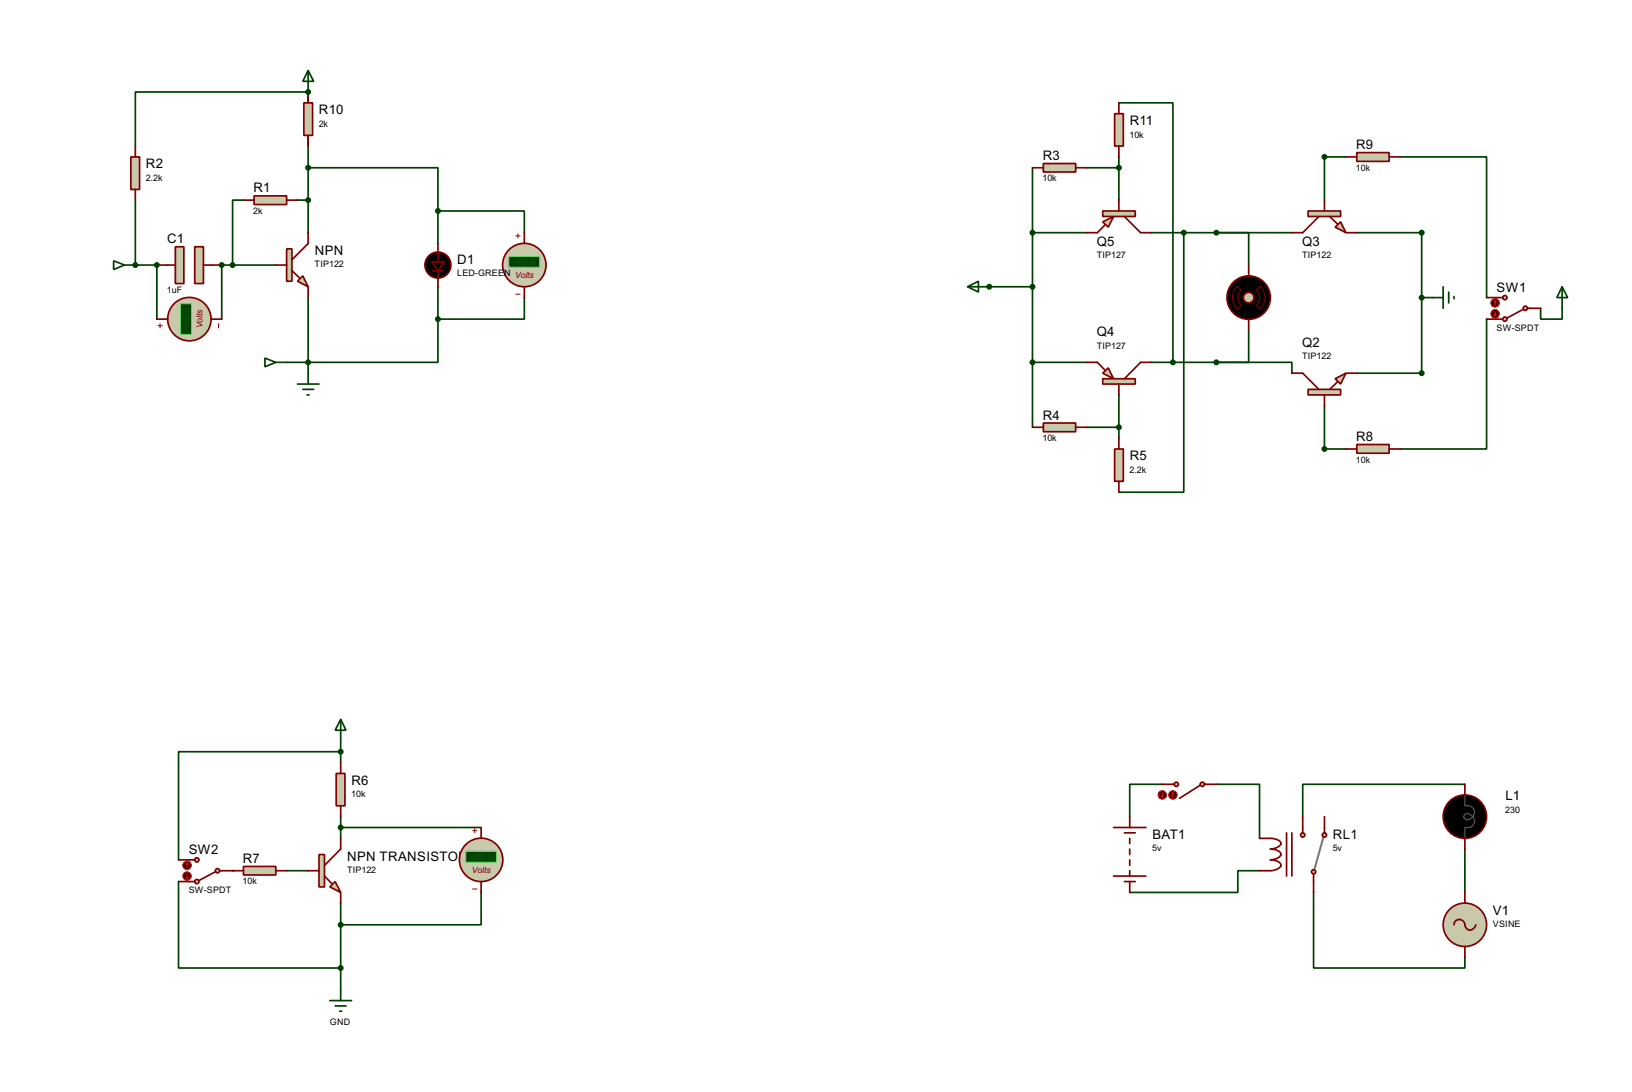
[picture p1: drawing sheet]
<svg xmlns="http://www.w3.org/2000/svg" width="383mm" height="256mm" viewBox="0 0 383 256" stroke-linecap="round" stroke-linejoin="round" font-family="sans-serif">
<g fill="none" stroke="#004000" stroke-width=".4">
<path d="M242.6 39.4v61M255.3 39.4h7.6M262.9 24.2h12.7v60.9M262.9 36.9v10.1M316.3 36.9h-5.1v10.1M329 36.9h20.3v33M242.6 54.7h12.7M270.6 54.7h33M278.2 54.7v60.9h-15.3M285.8 54.7h7.6v7.6M318.8 54.7h15.3v33h-15.3M293.4 77.5v7.6h-7.6"/>
<path d="M334.1 69.9h2.5M349.3 75v30.5h-20.3M242.6 85.1h12.7M262.9 92.8v10.1M270.6 85.1h15.2M285.8 85.1h17.8v2.6M311.2 95.3v10.2h5.1M255.3 100.4h7.6M273.1 184.2h-7.6v7.6M285.8 184.2h10.2v12.7M344.2 184.2h-38.1v7.6M344.2 199.4v10.2"/>
<path d="M67.4 204.5h5M296 204.5h-5.1v5.1h-25.4M308.7 209.6v17.8h35.5v-2.6"/>
</g>
<circle cx="54.7" cy="204.5" r=".2" fill="#004000"/>
<path d="M232.5 67.4h10.1M80.1 176.6h-38.1v25.4M80.1 174v5.1M42 207.1v20.3h38.1v5.1" fill="none" stroke="#004000" stroke-width=".4"/>
<circle cx="232.5" cy="67.4" r=".2" fill="#004000"/>
<path d="M57.2 47h-2.5v15.3h10.1M69.9 47h2.5v7.7M72.4 69.9v17.8M362 72.4v2.6h5.1v-2.6M67.4 85.1h5M80.1 191.8v5.1M80.1 194.4h33M80.1 212.1v15.3M113.1 209.6v7.6h-33" fill="none" stroke="#004000" stroke-width=".4"/>
<circle cx="31.8" cy="62.3" r=".2" fill="#004000"/>
<path d="M31.8 47v15.3M52.1 62.3h2.6" fill="none" stroke="#004000" stroke-width=".4"/>
<circle cx="52.1" cy="62.3" r=".2" fill="#004000"/>
<path d="M31.8 62.3h5.1M52.1 62.3v12.7" fill="none" stroke="#004000" stroke-width=".4"/>
<circle cx="36.9" cy="62.3" r=".2" fill="#004000"/>
<path d="M72.4 47v-7.6h30.5v10.2h20.3v5.1M36.9 62.3v12.7M123.2 69.9v5.1h-20.3v10.1h-30.5" fill="none" stroke="#004000" stroke-width=".4"/>
<circle cx="72.4" cy="21.6" r=".2" fill="#004000"/>
<path d="M31.8 34.3v-12.7h40.6v17.8M102.9 49.6v7.6M102.9 67.4v7.6" fill="none" stroke="#004000" stroke-width=".4"/>
<path d="M311 196.7l-2.1 7.3" fill="none" stroke="#808080" stroke-width=".5"/>
<g fill="#c8c8aa" stroke="#800000" stroke-width=".4">
<circle cx="308.6" cy="204.8" r=".5"/>
<circle cx="311.2" cy="196.1" r=".5"/>
</g>
<path d="M311.2 194.4v1.2" fill="none" stroke="#800000" stroke-width=".4"/>
<circle cx="306.1" cy="196.1" r=".5" fill="#c8c8aa" stroke="#800000" stroke-width=".4"/>
<g fill="none" stroke="#800000" stroke-width=".4">
<path d="M261.7 194.4h7.6M264.2 195.6h2.6M265.5 191.8v2.6M265.5 196.9v1.3M265.5 199.4v1.3M296 196.9a8.4 8.4 0 0 1 4.2 .3 .86 .86 0 0 1 .8 .9 .86 .86 0 0 1-.8 .9l-1.7 .4a2.29 2.29 0 0 1 2.5 1.3 2.65 2.65 0 0 1-2.5 1.3 2.24 2.24 0 0 1 2.5 1.3 2.65 2.65 0 0 1-2.5 1.2h-2.5M302.3 195.6v10.2M303.6 195.6v10.2M306.1 191.8v3.8M311.2 191.8v2.6M344.2 184.2v2.5M344.2 196.9v2.5"/>
<path d="M261.7 205.8h7.6M264.2 207.1h2.6M265.5 202v1.3M265.5 204.5v1.3M265.5 207.1v2.5M308.7 205.3v4.3"/>
</g>
<circle cx="344.2" cy="191.8" r="5.1" fill="#000" stroke="#800000" stroke-width=".4"/>
<path d="M344.2 186.7v2.6a1.69 1.69 0 0 1 2.2 1.1 1.69 1.69 0 0 1-1.4 2.1 .8 .8 0 0 1-1-1 .8 .8 0 0 1 1.4-.2 1.66 1.66 0 0 1 1 2.1 1.66 1.66 0 0 1-2.2 1v2.5" fill="none" stroke="#606060" stroke-width=".25"/>
<path d="M348 196.9l1.1 1.5M349.1 185.2l-1.1 1.5M350.1 194.4l1.5 1M350.6 191.8h1.8M351.6 188.3l-1.5 1" fill="none" stroke="#feffff" stroke-width=".25"/>
<circle cx="344.2" cy="217.2" r="5.1" fill="#c8c8aa" stroke="#800000" stroke-width=".4"/>
<path d="M341.7 217.2a1.32 1.32 0 0 1 1.4-1.2 1.32 1.32 0 0 1 1.2 1.5 1.27 1.27 0 0 0 1.3 .9 1.27 1.27 0 0 0 1.2-1.2M344.2 209.6v2.5M344.2 222.3v2.5" fill="none" stroke="#800000" stroke-width=".4"/>
<g fill="#c8c8aa" stroke="#800000" stroke-width=".4">
<circle cx="276.4" cy="184.2" r=".5"/>
<circle cx="282.5" cy="184.2" r=".5"/>
</g>
<path d="M273.1 184.2h2.8M282 184.5l-4.8 3M283 184.2h2.8" fill="none" stroke="#800000" stroke-width=".4"/>
<circle cx="275.6" cy="186.7" r="1" fill="#400000" stroke="#f00" stroke-width=".23"/>
<path d="M275.6 186.2l.3 .3M275.6 186.2l-.2 .3M275.6 186.2v1.1" fill="none" stroke="#f00" stroke-width=".23"/>
<circle cx="273.1" cy="186.7" r="1" fill="#400000" stroke="#f00" stroke-width=".23"/>
<path d="M272.9 187l.2 .3M273.1 186.2v1.1M273.4 187l-.3 .3" fill="none" stroke="#f00" stroke-width=".23"/>
<circle cx="293.4" cy="69.9" r="5.1" fill="#000" stroke="#800000" stroke-width=".4"/>
<path d="M290.7 67.2l.9 .9a2.53 2.53 0 0 0 0 3.6l-.9 .9a3.7 3.7 0 0 1 0-5.4zM296.1 67.2a3.7 3.7 0 0 1 0 5.4l-.9-.9a2.54 2.54 0 0 0 0-3.6z" fill="none" stroke="#800000" stroke-width=".23"/>
<circle cx="293.4" cy="69.9" r="1.25" fill="#c8c8aa" stroke="#800000" stroke-width=".4"/>
<path d="M293.4 62.3v2.5M293.4 75v2.5" fill="none" stroke="#800000" stroke-width=".4"/>
<path d="M313.7 89l2.6-1.3-1.3 2.5z" fill="#c8c8aa" stroke="#800000" stroke-width=".4"/>
<path d="M307.4 91.5h7.6v1.3h-7.6z" fill="#c8c8aa" stroke="#800000" stroke-width=".4"/>
<path d="M303.6 87.7h2.5l3.8 3.8M311.2 92.8v2.5M314.3 89.7l-1.8 1.8M316.3 87.7h2.5" fill="none" stroke="#800000" stroke-width=".4"/>
<path d="M313.7 53.4l1.3-1.3 1.3 2.6z" fill="#c8c8aa" stroke="#800000" stroke-width=".4"/>
<path d="M307.4 49.6h7.6v1.3h-7.6z" fill="#c8c8aa" stroke="#800000" stroke-width=".4"/>
<path d="M309.9 50.9l-3.8 3.8h-2.5M311.2 47v2.6M312.5 50.9l1.8 1.7M316.3 54.7h2.5" fill="none" stroke="#800000" stroke-width=".4"/>
<path d="M259.1 87.7l1.3-1.3 1.3 2.6z" fill="#c8c8aa" stroke="#800000" stroke-width=".4"/>
<path d="M259.1 89h7.7v1.2h-7.7z" fill="#c8c8aa" stroke="#800000" stroke-width=".4"/>
<path d="M255.3 85.1h2.6l1.7 1.8M262.9 90.2v2.6M270.6 85.1h-2.6l-3.8 3.9" fill="none" stroke="#800000" stroke-width=".4"/>
<path d="M259.1 52.1l2.6-1.2-1.3 2.5z" fill="#c8c8aa" stroke="#800000" stroke-width=".4"/>
<path d="M259.1 49.6h7.7v1.3h-7.7z" fill="#c8c8aa" stroke="#800000" stroke-width=".4"/>
<path d="M259.6 52.9l-1.7 1.8h-2.6M262.9 47v2.6M264.2 50.9l3.8 3.8h2.6" fill="none" stroke="#800000" stroke-width=".4"/>
<path d="M227.4 67.4l2.5-1.3v2.5zM227.4 67.4h5.1" fill="none" stroke="#004000" stroke-width=".4"/>
<g fill="#004000" stroke="#004000" stroke-width=".4">
<circle cx="285.8" cy="85.1" r=".5"/>
<circle cx="285.8" cy="54.7" r=".5"/>
</g>
<path d="M245.2 38.4h7.6v2h-7.6z" fill="#c8c8aa" stroke="#800000" stroke-width=".4"/>
<path d="M242.6 39.4h2.6M252.8 39.4h2.5" fill="none" stroke="#800000" stroke-width=".4"/>
<path d="M245.2 99.4h7.6v2h-7.6z" fill="#c8c8aa" stroke="#800000" stroke-width=".4"/>
<path d="M242.6 100.4h2.6M252.8 100.4h2.5" fill="none" stroke="#800000" stroke-width=".4"/>
<circle cx="262.9" cy="100.4" r=".5" fill="#004000" stroke="#004000" stroke-width=".4"/>
<path d="M261.9 105.5h2.1v7.6h-2.1z" fill="#c8c8aa" stroke="#800000" stroke-width=".4"/>
<path d="M262.9 102.9v2.6M262.9 113.1v2.5" fill="none" stroke="#800000" stroke-width=".4"/>
<circle cx="311.2" cy="36.9" r=".5" fill="#004000" stroke="#004000" stroke-width=".4"/>
<path d="M318.8 104.4h7.6v2.1h-7.6z" fill="#c8c8aa" stroke="#800000" stroke-width=".4"/>
<path d="M316.3 105.5h2.5M326.4 105.5h2.6" fill="none" stroke="#800000" stroke-width=".4"/>
<circle cx="311.2" cy="105.5" r=".5" fill="#004000" stroke="#004000" stroke-width=".4"/>
<path d="M318.8 35.9h7.6v2h-7.6z" fill="#c8c8aa" stroke="#800000" stroke-width=".4"/>
<path d="M316.3 36.9h2.5M326.4 36.9h2.6" fill="none" stroke="#800000" stroke-width=".4"/>
<path d="M336.6 69.9h2.5M339.1 67.4v5M340.4 68.6v2.6M341.7 69.7v.5" fill="none" stroke="#004000" stroke-width=".4"/>
<g fill="#004000" stroke="#004000" stroke-width=".4">
<circle cx="334" cy="54.7" r=".5"/>
<circle cx="334" cy="87.7" r=".5"/>
<circle cx="334" cy="69.9" r=".5"/>
<circle cx="242.6" cy="54.7" r=".5"/>
<circle cx="242.6" cy="85.1" r=".5"/>
<circle cx="242.6" cy="67.4" r=".5"/>
</g>
<path d="M261.9 26.7h2.1v7.6h-2.1z" fill="#c8c8aa" stroke="#800000" stroke-width=".4"/>
<path d="M262.9 24.2v2.5M262.9 34.3v2.6" fill="none" stroke="#800000" stroke-width=".4"/>
<g fill="#004000" stroke="#004000" stroke-width=".4">
<circle cx="262.9" cy="39.4" r=".5"/>
<circle cx="275.6" cy="85.1" r=".5"/>
<circle cx="278.1" cy="54.7" r=".5"/>
</g>
<circle cx="358.4" cy="72.4" r=".5" fill="#c8c8aa" stroke="#800000" stroke-width=".4"/>
<path d="M359 72.4h.5" fill="none" stroke="#800000" stroke-width=".4"/>
<circle cx="353.6" cy="75" r=".5" fill="#c8c8aa" stroke="#800000" stroke-width=".4"/>
<path d="M351.8 75h1.3M357.9 72.7l-3.8 2" fill="none" stroke="#800000" stroke-width=".4"/>
<circle cx="353.6" cy="69.9" r=".5" fill="#c8c8aa" stroke="#800000" stroke-width=".4"/>
<path d="M349.3 69.9h3.8M349.3 75h2.5M359.5 72.4h2.5" fill="none" stroke="#800000" stroke-width=".4"/>
<circle cx="351.3" cy="71.2" r="1" fill="#400000" stroke="#f00" stroke-width=".23"/>
<path d="M351.3 70.7l.3 .2M351.3 70.7l-.2 .2M351.3 70.7v1" fill="none" stroke="#f00" stroke-width=".23"/>
<circle cx="351.3" cy="73.7" r="1" fill="#400000" stroke="#f00" stroke-width=".23"/>
<path d="M351.1 74l.2 .2M351.3 73.2v1M351.6 74l-.3 .2" fill="none" stroke="#f00" stroke-width=".23"/>
<path d="M77.5 208.3l1.3-1.2 1.3 2.5z" fill="#c8c8aa" stroke="#800000" stroke-width=".4"/>
<path d="M75 200.7h1.3v7.6h-1.3z" fill="#c8c8aa" stroke="#800000" stroke-width=".4"/>
<path d="M80.1 196.9v2.5l-3.8 3.9M72.4 204.5h2.6M76.3 205.8l1.7 1.8M80.1 209.6v2.5" fill="none" stroke="#800000" stroke-width=".4"/>
<path d="M80.1 169l1.2 2.5h-2.5zM80.1 169v5M77.5 235h5.1M78.8 236.3h2.5M79.8 237.5h.5M80.1 232.5v2.5" fill="none" stroke="#004000" stroke-width=".4"/>
<path d="M79 181.7h2.1v7.6h-2.1z" fill="#c8c8aa" stroke="#800000" stroke-width=".4"/>
<path d="M80.1 179.1v2.6M80.1 189.3v2.5" fill="none" stroke="#800000" stroke-width=".4"/>
<path d="M57.2 203.5h7.6v2h-7.6z" fill="#c8c8aa" stroke="#800000" stroke-width=".4"/>
<path d="M54.7 204.5h2.5M64.8 204.5h2.6" fill="none" stroke="#800000" stroke-width=".4"/>
<circle cx="51.1" cy="204.5" r=".5" fill="#c8c8aa" stroke="#800000" stroke-width=".4"/>
<path d="M51.6 204.5h.5" fill="none" stroke="#800000" stroke-width=".4"/>
<circle cx="46.2" cy="202" r=".5" fill="#c8c8aa" stroke="#800000" stroke-width=".4"/>
<path d="M44.5 202h1.3M50.6 204.8l-3.8 2" fill="none" stroke="#800000" stroke-width=".4"/>
<circle cx="46.2" cy="207.1" r=".5" fill="#c8c8aa" stroke="#800000" stroke-width=".4"/>
<path d="M42 207.1h3.8M42 202h2.5M52.1 204.5h2.6" fill="none" stroke="#800000" stroke-width=".4"/>
<circle cx="43.9" cy="205.8" r="1" fill="#400000" stroke="#f00" stroke-width=".23"/>
<path d="M43.7 206l.3 .3M44 205.3v1M44.3 206l-.3 .3" fill="none" stroke="#f00" stroke-width=".23"/>
<circle cx="43.9" cy="203.3" r="1" fill="#400000" stroke="#f00" stroke-width=".23"/>
<path d="M44 202.7l.3 .3M44 202.7l-.3 .3M44 202.7v1.1" fill="none" stroke="#f00" stroke-width=".23"/>
<g fill="#004000" stroke="#004000" stroke-width=".4">
<circle cx="80" cy="176.6" r=".5"/>
<circle cx="80" cy="227.4" r=".5"/>
<circle cx="232.4" cy="67.4" r=".5"/>
<circle cx="80" cy="194.4" r=".5"/>
</g>
<path d="M367.1 67.4l1.3 2.5h-2.6zM367.1 67.4v5" fill="none" stroke="#004000" stroke-width=".4"/>
<circle cx="113" cy="202" r="5.1" fill="#c8c8aa" stroke="#800000" stroke-width=".4"/>
<path d="M111.1 195.1h1M111.6 194.6v1M111.1 208.8h1" fill="none" stroke="#800000" stroke-width=".23"/>
<path d="M109.5 200h7.1v2.5h-7.1z" fill="#004000" stroke="#0f0" stroke-width=".23"/>
<path d="M113.1 194.4v2.5M113.1 207.1v2.5" fill="none" stroke="#800000" stroke-width=".4"/>
<circle cx="80" cy="217.2" r=".5" fill="#004000" stroke="#004000" stroke-width=".4"/>
<path d="M26.7 61.3l2.6 1-2.6 1zM29.3 62.3h2.5" fill="none" stroke="#004000" stroke-width=".4"/>
<path d="M69.9 66.1l1.3-1.3 1.2 2.6z" fill="#c8c8aa" stroke="#800000" stroke-width=".4"/>
<path d="M67.4 58.5h1.2v7.6h-1.2z" fill="#c8c8aa" stroke="#800000" stroke-width=".4"/>
<path d="M72.4 54.7v2.5l-3.8 3.8M64.8 62.3h2.6M68.6 63.6l1.8 1.7M72.4 67.4v2.5" fill="none" stroke="#800000" stroke-width=".4"/>
<g fill="#c8c8aa" stroke="#800000" stroke-width=".4">
<path d="M45.8 58h2v8.6h-2z"/>
<path d="M41.2 58h2v8.6h-2z"/>
</g>
<path d="M36.9 62.3h4.3M47.8 62.3h4.3" fill="none" stroke="#800000" stroke-width=".4"/>
<circle cx="54.6" cy="62.3" r=".5" fill="#004000" stroke="#004000" stroke-width=".4"/>
<path d="M59.7 46h7.7v2.1h-7.7z" fill="#c8c8aa" stroke="#800000" stroke-width=".4"/>
<path d="M57.2 47h2.5M67.4 47h2.5" fill="none" stroke="#800000" stroke-width=".4"/>
<path d="M62.3 84.1l2.5 1-2.5 1.1zM64.8 85.1h2.6M69.9 90.2h5.1M71.2 91.5h2.5M72.2 92.8h.5M72.4 87.7v2.5" fill="none" stroke="#004000" stroke-width=".4"/>
<circle cx="72.4" cy="85.1" r=".5" fill="#004000" stroke="#004000" stroke-width=".4"/>
<path d="M30.8 36.9h2v7.6h-2z" fill="#c8c8aa" stroke="#800000" stroke-width=".4"/>
<path d="M31.8 34.3v2.6M31.8 44.5v2.5" fill="none" stroke="#800000" stroke-width=".4"/>
<g fill="#004000" stroke="#004000" stroke-width=".4">
<circle cx="72.4" cy="47" r=".5"/>
<circle cx="31.8" cy="62.3" r=".5"/>
</g>
<circle cx="44.5" cy="75" r="5.1" fill="#c8c8aa" stroke="#800000" stroke-width=".4"/>
<path d="M37.1 76.5h1.1M37.6 76v1M51.4 76v1" fill="none" stroke="#800000" stroke-width=".23"/>
<path d="M42.5 71.4h2.5v7.1h-2.5z" fill="#004000" stroke="#0f0" stroke-width=".23"/>
<path d="M36.9 75h2.5M49.6 75h2.5" fill="none" stroke="#800000" stroke-width=".4"/>
<g fill="#004000" stroke="#004000" stroke-width=".4">
<circle cx="52.1" cy="62.3" r=".5"/>
<circle cx="36.8" cy="62.3" r=".5"/>
<circle cx="72.4" cy="39.4" r=".5"/>
</g>
<circle cx="123.2" cy="62.3" r="5.1" fill="#c8c8aa" stroke="#800000" stroke-width=".4"/>
<path d="M121.2 55.4h1M121.7 54.9v1M121.2 69.1h1" fill="none" stroke="#800000" stroke-width=".23"/>
<path d="M119.7 60.3h7.1v2.5h-7.1z" fill="#004000" stroke="#0f0" stroke-width=".23"/>
<path d="M123.2 54.7v2.5M123.2 67.4v2.5" fill="none" stroke="#800000" stroke-width=".4"/>
<g fill="#004000" stroke="#004000" stroke-width=".4">
<circle cx="102.9" cy="49.6" r=".5"/>
<circle cx="102.9" cy="75" r=".5"/>
</g>
<path d="M72.4 16.6l1.3 2.5h-2.5zM72.4 16.6v5" fill="none" stroke="#004000" stroke-width=".4"/>
<path d="M71.4 24.2h2.1v7.6h-2.1z" fill="#c8c8aa" stroke="#800000" stroke-width=".4"/>
<path d="M72.4 21.6v2.6M72.4 31.8v2.5M102.9 57.2v4.3M101.7 63.6h2.5M102.9 63.6v3.8" fill="none" stroke="#800000" stroke-width=".4"/>
<circle cx="72.4" cy="21.6" r=".5" fill="#004000" stroke="#004000" stroke-width=".4"/>
<g fill="#000" stroke="#800000" stroke-width=".4">
<path d="M101.4 61.5h3l-1.5 2.1z"/>
<circle cx="102.9" cy="62.3" r="3.1"/>
</g>
<g font-size="3.5">
<text x="75" y="26.8">R10</text>
<text x="265.5" y="29.4">R11</text>
<text x="318.7" y="35">R9</text>
<text x="34.3" y="39.5">R2</text>
<text x="245" y="37.6">R3</text>
<text x="59.6" y="45.2">R1</text>
<text x="39.3" y="57.2">C1</text>
<text x="74" y="59.9">NPN</text>
<text x="257.7" y="57.8">Q5</text>
<text x="306" y="57.8">Q3</text>
<text x="107.5" y="61.9">D1</text>
<text x="351.7" y="68.5">SW1</text>
<text x="257.7" y="79">Q4</text>
<text x="306" y="81.5">Q2</text>
<text x="245" y="98.6">R4</text>
<text x="318.7" y="103.6">R8</text>
<text x="265.5" y="108.2">R5</text>
<text x="82.6" y="184.4">R6</text>
<text x="353.8" y="188">L1</text>
<text x="270.8" y="197.1">BAT1</text>
<text x="313.2" y="197.1">RL1</text>
<text x="44.4" y="200.7">SW2</text>
<text x="57.1" y="202.7">R7</text>
<text x="81.6" y="202.1">NPN TRANSISTOR</text>
<text x="350.8" y="214.8">V1</text>
</g>
<g font-size="2.4">
<text x="74.9" y="29.7">2k</text>
<text x="265.4" y="32.3">10k</text>
<text x="318.6" y="40.1">10k</text>
<text x="34.3" y="42.4">2.2k</text>
<text x="245" y="42.6">10k</text>
<text x="59.5" y="50.2">2k</text>
<text x="73.9" y="62.8">TIP122</text>
<text x="107.4" y="64.8">LED-GREEN Volts</text>
<text x="257.7" y="60.7">TIP127</text>
<text x="305.9" y="60.7">TIP122</text>
<text x="39.2" y="68.8">1uF</text>
<text x="351.6" y="77.6">SW-SPDT</text>
<text x="257.7" y="81.8">TIP127</text>
<text x="305.9" y="84.4">TIP122</text>
<text x="245" y="103.6">10k</text>
<text x="265.4" y="111.1">2.2k</text>
<text x="318.6" y="108.7">10k</text>
<text x="82.6" y="187.3">10k</text>
<text x="353.7" y="190.9">230</text>
<text x="270.8" y="200">5v</text>
<text x="313.2" y="200">5v</text>
<text x="44.3" y="209.8">SW-SPDT</text>
<text x="57" y="207.7">10k</text>
<text x="81.5" y="205.1">TIP122</text>
<text x="350.8" y="217.8">VSINE</text>
<text x="77.5" y="240.9">GND</text>
</g>
<g font-size="2.4" fill="#008000">
<text x="120.6" y="62.3">+88.8</text>
<text x="44.5" y="77.6" transform="rotate(-90 44.5 77.6)">+88.8</text>
<text x="110.4" y="202">+88.8</text>
</g>
<g font-size="2.3" fill="#800000">
<text x="47.5" y="77.1" transform="rotate(-90 47.5 77.1)">Volts</text>
<text x="110.9" y="205.1">Volts</text>
</g>
</svg>
